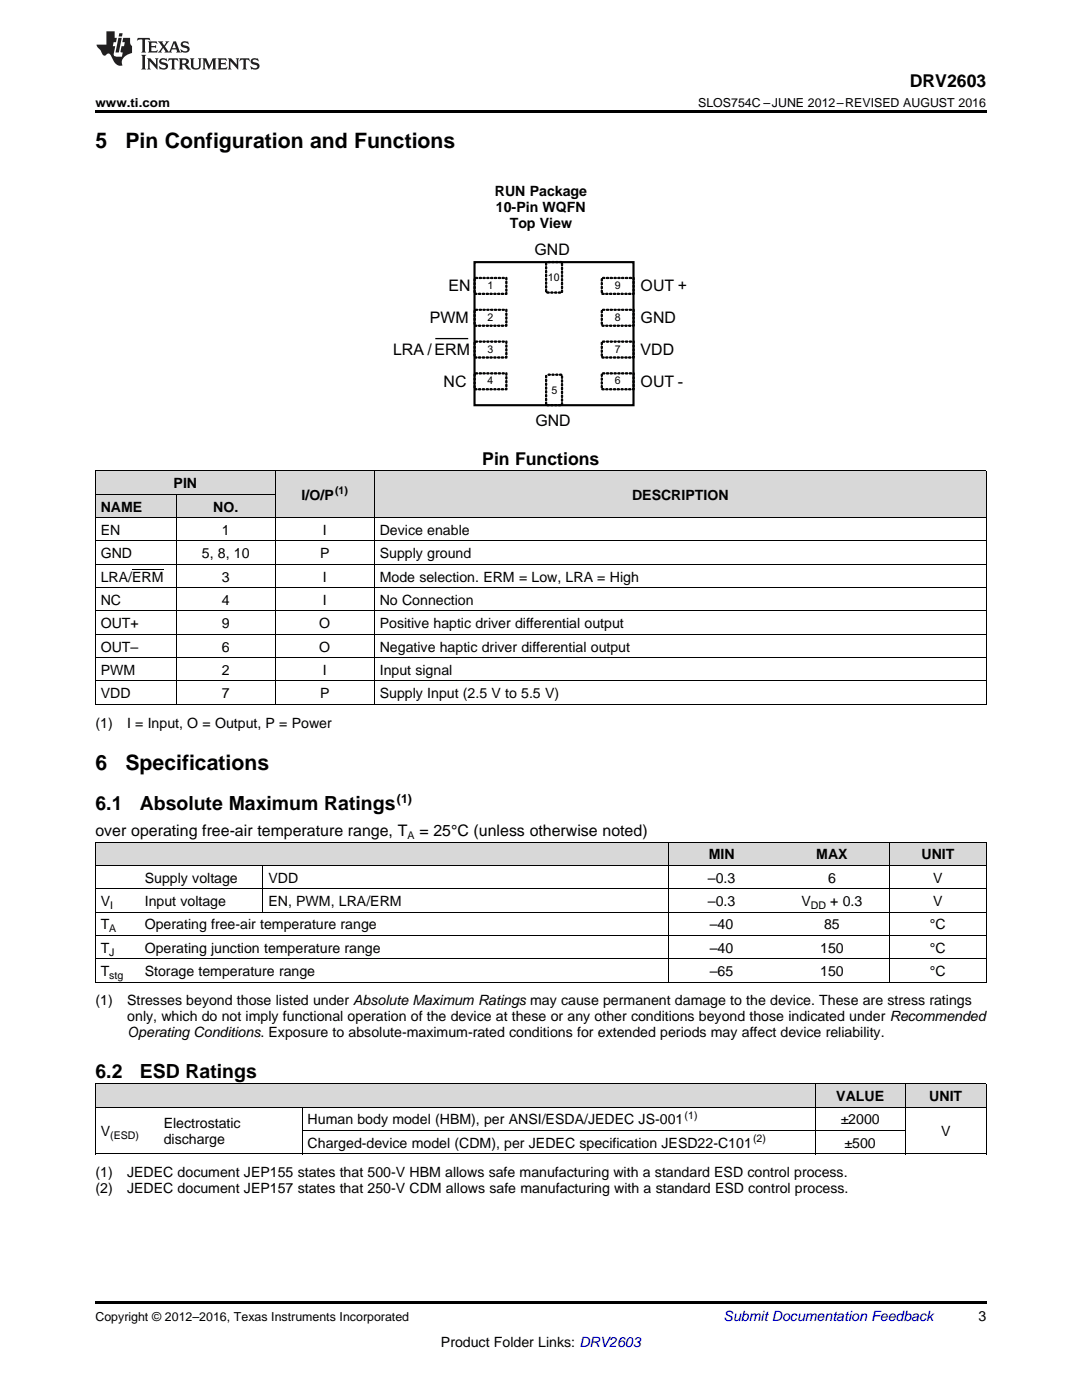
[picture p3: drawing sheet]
<svg xmlns="http://www.w3.org/2000/svg" width="216mm" height="279mm" viewBox="0 0 216 279" stroke-linecap="round" stroke-linejoin="round" font-family="sans-serif">
<g fill="#d8d8d8">
<path d="M19 216.4h12.6v4.6h-12.6z"/>
<path d="M31.6 216.4h28.7v4.6h-28.7z"/>
<path d="M60.3 216.4h102.4v4.6h-102.4z"/>
<path d="M162.7 216.4h18v4.6h-18z"/>
<path d="M180.7 216.4h16.1v4.6h-16.1z"/>
<path d="M19 168.1h8.8v4.7h-8.8z"/>
<path d="M27.8 168.1h24.7v4.7h-24.7z"/>
<path d="M52.5 168.1h81v4.7h-81z"/>
<path d="M133.5 168.1h21.1v4.7h-21.1z"/>
<path d="M154.6 168.1h22.9v4.7h-22.9z"/>
<path d="M177.5 168.1h19.3v4.7h-19.3z"/>
<path d="M55 94.1h19.7v9.3h-19.7z"/>
<path d="M74.7 94.1h122.1v9.3h-122.1z"/>
<path d="M19 98.7h16.2v4.7h-16.2z"/>
<path d="M35.2 98.7h19.8v4.7h-19.8z"/>
<path d="M19 94.1h16.2v4.6h-16.2z"/>
<path d="M35.2 94.1h19.8v4.6h-19.8z"/>
</g>
<path d="M19 140.6h.2zM54.9 140.6h.1zM74.6 140.6h.1zM196.7 140.6h.1zM19 230.3h.2zM60.2 230.3h.1zM162.6 230.3h.1zM180.6 230.3h.1zM196.7 230.3h.1zM19 259.7h177.8v.5h-177.8z" fill="#000"/>
<g fill="none" stroke="#000" stroke-width=".2">
<path d="M19 98.7h36M19 94h177.8M19.1 94v46.6M35.2 98.7v41.9M54.9 94v46.6M74.7 94v46.6M196.8 94v46.6M19 117.3h177.8M19 112.6h177.8M19 108h177.8M19 103.3h177.8M19 135.9h177.8"/>
<path d="M19 131.3h177.8M19 126.6h177.8M19 121.9h177.8M19 140.6h177.8M19 177.4h177.8M19 172.7h177.8M19 168.1h177.8M19.1 168.1v28M52.4 172.8v9.3M133.4 168.1v28M177.4 168.1v28M196.8 168.1v28"/>
<path d="M19 196h177.8M19 191.4h177.8M19 186.7h177.8M19 182.1h177.8M19 216.3h177.8M19.1 216.3v14M162.6 216.3v14M180.6 216.3v14M196.8 216.3v14M19 230.3h177.8M19 221h177.8M60.3 221v9.3"/>
<path d="M60.3 225.6h120.4"/>
</g>
<path d="M86.9 67.6h6.5" fill="none" stroke="#000" stroke-width=".25"/>
<path d="M109 52.3h3.1v6.1h-3.1z" fill-rule="evenodd" fill="#fff"/>
<path d="M108.9 52.5l.2 .1-.1 .3zM108.9 53.2l.2 .1-.1 .4zM108.9 54l.2 .1-.1 .4zM108.9 54.7l.2 .2-.1 .3zM108.9 55.5l.2 .1-.1 .4zM108.9 56.3l.2 .1-.1 .3zM108.9 57l.2 .1-.1 .4zM108.9 57.8l.2 .1-.1 .4zM109.1 58.3h.4l.1 .1-.4 .1zM109.9 58.3h.3l.2 .1-.4 .1zM110.7 58.3h.3l.1 .1-.3 .1zM111.4 58.3h.4l.1 .1-.4 .1zM112 57.9h.2v.4h-.2zM112 57.1l.3 .1-.2 .4zM112 56.4h.2v.4h-.2zM112 55.6h.2v.5h-.2zM112 54.9h.3l-.2 .4zM112 54.1h.2v.4h-.2zM112 53.3h.2v.5h-.2zM112 52.6l.3 .1-.2 .4zM111.6 52.2h.4l.1 .1-.4 .1zM110.9 52.2h.3l.2 .1-.4 .1zM110.1 52.2h.4l.1 .1-.4 .1zM109.4 52.2h.3l.1 .1-.4 .1z" fill="#000"/>
<g fill="none" stroke="#000" stroke-width=".2">
<path d="M108.9 52.5l.2 .1-.1 .3zM108.9 53.2l.2 .1-.1 .4zM108.9 54l.2 .1-.1 .4zM108.9 54.7l.2 .2-.1 .3zM108.9 55.5l.2 .1-.1 .4zM108.9 56.3l.2 .1-.1 .3zM108.9 57l.2 .1-.1 .4zM108.9 57.8l.2 .1-.1 .4zM109.1 58.3h.4l.1 .1-.4 .1zM109.4 52.2h.3l.1 .1-.4 .1zM109.9 58.3h.3l.2 .1-.4 .1zM110.1 52.2h.4l.1 .1-.4 .1z"/>
<path d="M110.7 58.3h.3l.1 .1-.3 .1zM110.9 52.2h.3l.2 .1-.4 .1zM111.4 58.3h.4l.1 .1-.4 .1zM111.6 52.2h.4l.1 .1-.4 .1zM112 57.9h.2v.4h-.2zM112 57.1l.3 .1-.2 .4zM112 56.4h.2v.4h-.2zM112 55.6h.2v.5h-.2zM112 54.9h.3l-.2 .4zM112 54.1h.2v.4h-.2zM112 53.3h.2v.5h-.2zM112 52.6l.3 .1-.2 .4z"/>
</g>
<path d="M109 74.8h3.1v6.1h-3.1z" fill-rule="evenodd" fill="#fff"/>
<g fill="#000">
<path d="M19 22h177.8v.5h-177.8z"/>
<path d="M94.6 55.7h.2l-.1 .4zM94.6 56.4l.2 .1-.1 .4zM94.6 57.2l.2 .1-.1 .3zM94.6 57.9l.2 .1-.1 .4zM94.7 58.6l.4-.1 .1 .2-.4 .1zM95.5 58.6l.3-.1 .2 .2-.4 .1zM96.3 58.6l.3-.1 .1 .2-.4 .1zM97 58.6l.4-.1 .1 .2-.4 .1zM97.8 58.6l.3-.1 .2 .2-.4 .1zM98.5 58.6l.4-.1 .1 .2-.4 .1zM99.3 58.6l.4-.1 .1 .2-.4 .1zM100.1 58.6l.3-.1 .1 .2-.4 .1zM100.9 58.4h.2v.3h-.3v-.1l.2-.1-.1 .2zM100.9 57.7h.2v.4h-.2zM100.9 56.9h.2v.4h-.2zM100.9 56.1h.2v.5h-.2zM100.9 55.4h.2v.4h-.2zM100.2 55.4l.3-.1 .2 .2-.4 .1zM99.4 55.4l.4-.1 .1 .2-.4 .1zM98.7 55.4l.3-.1 .1 .2-.4 .1zM97.9 55.4l.4-.1 .1 .2-.4 .1zM97.1 55.4l.4-.1 .1 .2-.4 .1zM96.4 55.4l.3-.1 .2 .2-.4 .1zM95.6 55.4l.4-.1 .1 .2-.4 .1zM94.9 55.4l.3-.1 .1 .2-.4 .1z"/>
<path d="M120 55.7h.2l-.1 .4zM120 56.4l.2 .1-.1 .4zM120 57.2l.2 .1-.1 .3zM120 57.9l.2 .1-.1 .4zM120.1 58.6l.4-.1 .1 .2-.4 .1zM120.9 58.6l.3-.1 .2 .2-.4 .1zM121.6 58.6l.4-.1 .1 .2-.4 .1zM122.4 58.6l.4-.1 .1 .2-.4 .1zM123.2 58.6l.3-.1 .1 .2-.4 .1zM123.9 58.6l.4-.1 .1 .2-.4 .1zM124.7 58.6l.3-.1 .2 .2-.4 .1zM125.4 58.6l.4-.1 .1 .2-.4 .1zM126.3 58.4h.2v.3h-.3v-.1l.2-.1-.1 .2zM126.3 57.7h.2v.4h-.2zM126.3 56.9h.2v.4h-.2zM126.3 56.1h.2v.5h-.2zM126.3 55.4h.2v.4h-.2zM125.6 55.4l.3-.1 .1 .2-.3 .1zM124.8 55.4l.4-.1 .1 .2-.4 .1zM124 55.4l.4-.1 .1 .2-.4 .1zM123.3 55.4l.3-.1 .2 .2-.4 .1zM122.5 55.4l.4-.1 .1 .2-.4 .1zM121.8 55.4l.3-.1 .1 .2-.4 .1zM121 55.4l.4-.1 .1 .2-.4 .1zM120.2 55.4l.4-.1 .1 .2-.4 .1z"/>
<path d="M94.6 62l.2 .1-.1 .4zM94.6 62.7l.2 .2-.1 .3zM94.6 63.5l.2 .1-.1 .4zM94.6 64.3l.2 .1-.1 .3zM94.7 64.9l.5 .1-.4 .1zM95.5 64.9l.5 .1-.4 .1zM96.3 64.9l.4 .1-.4 .1zM97 64.9l.5 .1-.4 .1zM97.8 64.9l.5 .1-.4 .1zM98.5 64.9l.5 .1-.4 .1zM99.3 64.9l.5 .1-.4 .1zM100.1 64.9l.4 .1-.4 .1zM100.8 64.9h.2l-.1 .1v-.2h.2v.3h-.2zM100.9 64h.2v.5h-.2zM100.9 63.3h.3l-.2 .4zM100.9 62.5h.2v.4h-.2zM100.9 61.7h.2v.5h-.2zM100.2 61.7l.5 .1-.4 .1zM99.4 61.7l.5 .1-.4 .1zM98.7 61.7l.4 .1-.4 .1zM97.9 61.7l.5 .1-.4 .1zM97.1 61.7l.5 .1-.4 .1zM96.4 61.7l.5 .1-.4 .1zM95.6 61.7l.5 .1-.4 .1zM94.9 61.7l.4 .1-.4 .1z"/>
<path d="M94.6 68.3l.2 .1-.1 .4zM94.6 69.1l.2 .1-.1 .4zM94.6 69.8l.2 .2-.1 .3zM94.6 70.6l.2 .1-.1 .4zM94.7 71.2h.5v.2h-.5zM95.5 71.2l.5 .1-.4 .2zM96.3 71.2h.4v.2h-.4zM97 71.2h.5v.2h-.5zM97.8 71.2l.5 .1-.4 .2zM98.5 71.2h.5v.2h-.5zM99.3 71.2h.4v.2h-.4zM100.1 71.2l.4 .1-.4 .2zM100.9 71.1h.2v.3h-.3v-.2h.2l-.1 .1zM100.9 70.4h.3l-.2 .4zM100.9 69.6h.2v.4h-.2zM100.9 68.8h.2v.5h-.2zM100.9 68.1l.3 .1-.2 .4zM100.2 68.1l.5 .1-.4 .1zM99.4 68.1l.5 .1-.4 .1zM98.7 68.1l.4 .1-.4 .1zM97.9 68.1l.5 .1-.4 .1zM97.1 68.1l.5 .1-.4 .1zM96.4 68.1l.5 .1-.4 .1zM95.6 68.1l.5 .1-.4 .1zM94.9 68.1l.4 .1-.4 .1z"/>
<path d="M94.6 74.7l.2 .1-.1 .4zM94.6 75.4l.2 .1-.1 .4zM94.6 76.2l.2 .1-.1 .4zM94.6 77h.2l-.1 .4zM94.7 77.6h.4l.1 .1-.4 .1zM95.5 77.6h.3l.2 .1-.4 .1zM96.3 77.6h.3l.1 .1-.4 .1zM97 77.6h.4l.1 .1-.4 .1zM97.8 77.6h.3l.2 .1-.4 .1zM98.5 77.6h.4l.1 .1-.4 .1zM99.3 77.6h.4l.1 .1-.4 .1zM100.1 77.6h.3l.1 .1-.4 .1zM100.9 77.5h.2v.3h-.3v-.2h.2l-.1 .1zM100.9 76.7h.2v.5h-.2zM100.9 76h.2v.4h-.2zM100.9 75.2l.3 .1-.2 .4zM100.9 74.4h.2v.5h-.2zM100.2 74.4h.4v.2h-.4zM99.4 74.4h.5v.2h-.5zM98.7 74.4h.3l.1 .1-.4 .1zM97.9 74.4h.4v.2h-.4zM97.1 74.4h.5v.2h-.5zM96.4 74.4h.3l.2 .1-.4 .1zM95.6 74.4h.5v.2h-.5zM94.9 74.4h.4v.2h-.4z"/>
<path d="M108.9 75h.2l-.1 .4zM108.9 75.7l.2 .1-.1 .4zM108.9 76.5l.2 .1-.1 .3zM108.9 77.2l.2 .1-.1 .4zM108.9 78l.2 .1-.1 .4zM108.9 78.8h.2l-.1 .4zM108.9 79.5l.2 .1-.1 .4zM108.9 80.3l.2 .1-.1 .4zM109.1 80.8l.4-.1 .1 .2-.4 .1zM109.9 80.8l.3-.1 .2 .2-.4 .1zM110.7 80.8l.3-.1 .1 .2-.3 .1zM111.4 80.8l.4-.1 .1 .2-.4 .1zM112 80.4h.2v.4h-.2zM112 79.6l.3 .1-.2 .4zM112 78.9h.2v.4h-.2zM112 78.1h.2v.4h-.2zM112 77.3l.3 .1-.2 .4zM112 76.6h.2v.4h-.2zM112 75.8h.2v.4h-.2zM112 75l.3 .1-.2 .4zM111.6 74.7l.4-.1 .1 .2-.4 .1zM110.9 74.7l.3-.1 .2 .2-.4 .1zM110.1 74.7l.4-.1 .1 .2-.4 .1zM109.4 74.7l.3-.1 .1 .2-.4 .1z"/>
<path d="M120 62l.2 .1-.1 .4zM120 62.7l.2 .2-.1 .3zM120 63.5l.2 .1-.1 .4zM120 64.3l.2 .1-.1 .3zM120.1 64.9l.5 .1-.4 .1zM120.9 64.9l.5 .1-.4 .1zM121.6 64.9l.5 .1-.4 .1zM122.4 64.9l.5 .1-.4 .1zM123.2 64.9l.4 .1-.4 .1zM123.9 64.9l.5 .1-.4 .1zM124.7 64.9l.5 .1-.4 .1zM125.4 64.9l.5 .1-.4 .1zM126.3 64.8l.3 .1-.2 .2-.2-.1 .2-.1-.1 .1zM126.3 64h.2v.5h-.2zM126.3 63.3h.3l-.2 .4zM126.3 62.5h.2v.4h-.2zM126.3 61.7h.2v.5h-.2zM125.6 61.7l.4 .1-.3 .1zM124.8 61.7l.5 .1-.4 .1zM124 61.7l.5 .1-.4 .1zM123.3 61.7l.5 .1-.4 .1zM122.5 61.7l.5 .1-.4 .1zM121.8 61.7l.4 .1-.4 .1zM121 61.7l.5 .1-.4 .1zM120.2 61.7l.5 .1-.4 .1z"/>
<path d="M120 68.3l.2 .1-.1 .4zM120 69.1l.2 .1-.1 .4zM120 69.8l.2 .2-.1 .3zM120 70.6l.2 .1-.1 .4zM120.1 71.2h.5v.2h-.5zM120.9 71.2l.5 .1-.4 .2zM121.6 71.2h.5v.2h-.5zM122.4 71.2h.4v.2h-.4zM123.2 71.2l.4 .1-.4 .2zM123.9 71.2h.5v.2h-.5zM124.7 71.2h.4v.2h-.4zM125.4 71.2l.5 .1-.4 .2zM126.3 71.1h.2v.3h-.3v-.2h.2l-.1 .1zM126.3 70.4h.3l-.2 .4zM126.3 69.6h.2v.4h-.2zM126.3 68.8h.2v.5h-.2zM126.3 68.1l.3 .1-.2 .4zM125.6 68.1l.4 .1-.3 .1zM124.8 68.1l.5 .1-.4 .1zM124 68.1l.5 .1-.4 .1zM123.3 68.1l.5 .1-.4 .1zM122.5 68.1l.5 .1-.4 .1zM121.8 68.1l.4 .1-.4 .1zM121 68.1l.5 .1-.4 .1zM120.2 68.1l.5 .1-.4 .1z"/>
<path d="M120 74.7l.2 .1-.1 .4zM120 75.4l.2 .1-.1 .4zM120 76.2l.2 .1-.1 .4zM120 77h.2l-.1 .4zM120.1 77.6h.4l.1 .1-.4 .1zM120.9 77.6h.3l.2 .1-.4 .1zM121.6 77.6h.4l.1 .1-.4 .1zM122.4 77.6h.4l.1 .1-.4 .1zM123.2 77.6h.3l.1 .1-.4 .1zM123.9 77.6h.4l.1 .1-.4 .1zM124.7 77.6h.3l.2 .1-.4 .1zM125.4 77.6h.4l.1 .1-.4 .1zM126.3 77.5h.2v.3h-.3v-.2h.2l-.1 .1zM126.3 76.7h.2v.5h-.2zM126.3 76h.2v.4h-.2zM126.3 75.2l.3 .1-.2 .4zM126.3 74.4h.2v.5h-.2zM125.6 74.4h.4v.2h-.4zM124.8 74.4h.4v.2h-.4zM124 74.4h.4l.1 .1-.4 .1zM123.3 74.4h.4v.2h-.4zM122.5 74.4h.5v.2h-.5zM121.8 74.4h.3l.1 .1-.4 .1zM121 74.4h.4v.2h-.4zM120.2 74.4h.5v.2h-.5z"/>
</g>
<g fill="none" stroke="#000" stroke-width=".2">
<path d="M94.6 55.7h.2l-.1 .4zM94.6 56.4l.2 .1-.1 .4zM94.6 57.2l.2 .1-.1 .3zM94.6 57.9l.2 .1-.1 .4zM94.7 58.6l.4-.1 .1 .2-.4 .1zM94.9 55.4l.3-.1 .1 .2-.4 .1zM95.5 58.6l.3-.1 .2 .2-.4 .1zM95.6 55.4l.4-.1 .1 .2-.4 .1zM96.3 58.6l.3-.1 .1 .2-.4 .1zM96.4 55.4l.3-.1 .2 .2-.4 .1zM97 58.6l.4-.1 .1 .2-.4 .1zM97.1 55.4l.4-.1 .1 .2-.4 .1z"/>
<path d="M97.8 58.6l.3-.1 .2 .2-.4 .1zM97.9 55.4l.4-.1 .1 .2-.4 .1zM98.5 58.6l.4-.1 .1 .2-.4 .1zM98.7 55.4l.3-.1 .1 .2-.4 .1zM99.3 58.6l.4-.1 .1 .2-.4 .1zM99.4 55.4l.4-.1 .1 .2-.4 .1zM100.1 58.6l.3-.1 .1 .2-.4 .1zM100.2 55.4l.3-.1 .2 .2-.4 .1zM100.9 58.4h.2v.3h-.3v-.1l.2-.1-.1 .2zM100.9 57.7h.2v.4h-.2zM100.9 56.9h.2v.4h-.2zM100.9 56.1h.2v.5h-.2z"/>
<path d="M100.9 55.4h.2v.4h-.2zM120 55.7h.2l-.1 .4zM120 56.4l.2 .1-.1 .4zM120 57.2l.2 .1-.1 .3zM120 57.9l.2 .1-.1 .4zM120.1 58.6l.4-.1 .1 .2-.4 .1zM120.2 55.4l.4-.1 .1 .2-.4 .1zM120.9 58.6l.3-.1 .2 .2-.4 .1zM121 55.4l.4-.1 .1 .2-.4 .1zM121.6 58.6l.4-.1 .1 .2-.4 .1zM121.8 55.4l.3-.1 .1 .2-.4 .1zM122.4 58.6l.4-.1 .1 .2-.4 .1z"/>
<path d="M122.5 55.4l.4-.1 .1 .2-.4 .1zM123.2 58.6l.3-.1 .1 .2-.4 .1zM123.3 55.4l.3-.1 .2 .2-.4 .1zM123.9 58.6l.4-.1 .1 .2-.4 .1zM124 55.4l.4-.1 .1 .2-.4 .1zM124.7 58.6l.3-.1 .2 .2-.4 .1zM124.8 55.4l.4-.1 .1 .2-.4 .1zM125.4 58.6l.4-.1 .1 .2-.4 .1zM125.6 55.4l.3-.1 .1 .2-.3 .1zM126.3 58.4h.2v.3h-.3v-.1l.2-.1-.1 .2zM126.3 57.7h.2v.4h-.2zM126.3 56.9h.2v.4h-.2z"/>
<path d="M126.3 56.1h.2v.5h-.2zM126.3 55.4h.2v.4h-.2zM94.6 62l.2 .1-.1 .4zM94.6 62.7l.2 .2-.1 .3zM94.6 63.5l.2 .1-.1 .4zM94.6 64.3l.2 .1-.1 .3zM94.6 68.3l.2 .1-.1 .4zM94.6 69.1l.2 .1-.1 .4zM94.6 69.8l.2 .2-.1 .3zM94.6 70.6l.2 .1-.1 .4zM94.6 74.7l.2 .1-.1 .4zM94.6 75.4l.2 .1-.1 .4z"/>
<path d="M94.6 76.2l.2 .1-.1 .4zM94.6 77h.2l-.1 .4zM94.7 64.9l.5 .1-.4 .1zM94.7 71.2h.5v.2h-.5zM94.7 77.6h.4l.1 .1-.4 .1zM94.9 61.7l.4 .1-.4 .1zM94.9 68.1l.4 .1-.4 .1zM94.9 74.4h.4v.2h-.4zM95.5 64.9l.5 .1-.4 .1zM95.5 71.2l.5 .1-.4 .2zM95.5 77.6h.3l.2 .1-.4 .1zM95.6 61.7l.5 .1-.4 .1z"/>
<path d="M95.6 68.1l.5 .1-.4 .1zM95.6 74.4h.5v.2h-.5zM96.3 64.9l.4 .1-.4 .1zM96.3 71.2h.4v.2h-.4zM96.3 77.6h.3l.1 .1-.4 .1zM96.4 61.7l.5 .1-.4 .1zM96.4 68.1l.5 .1-.4 .1zM96.4 74.4h.3l.2 .1-.4 .1zM97 64.9l.5 .1-.4 .1zM97 71.2h.5v.2h-.5zM97 77.6h.4l.1 .1-.4 .1zM97.1 61.7l.5 .1-.4 .1z"/>
<path d="M97.1 68.1l.5 .1-.4 .1zM97.1 74.4h.5v.2h-.5zM97.8 64.9l.5 .1-.4 .1zM97.8 71.2l.5 .1-.4 .2zM97.8 77.6h.3l.2 .1-.4 .1zM97.9 61.7l.5 .1-.4 .1zM97.9 68.1l.5 .1-.4 .1zM97.9 74.4h.4v.2h-.4zM98.5 64.9l.5 .1-.4 .1zM98.5 71.2h.5v.2h-.5zM98.5 77.6h.4l.1 .1-.4 .1zM98.7 61.7l.4 .1-.4 .1z"/>
<path d="M98.7 68.1l.4 .1-.4 .1zM98.7 74.4h.3l.1 .1-.4 .1zM99.3 64.9l.5 .1-.4 .1zM99.3 71.2h.4v.2h-.4zM99.3 77.6h.4l.1 .1-.4 .1zM99.4 61.7l.5 .1-.4 .1zM99.4 68.1l.5 .1-.4 .1zM99.4 74.4h.5v.2h-.5zM100.1 64.9l.4 .1-.4 .1zM100.1 71.2l.4 .1-.4 .2zM100.1 77.6h.3l.1 .1-.4 .1zM100.2 61.7l.5 .1-.4 .1z"/>
<path d="M100.2 68.1l.5 .1-.4 .1zM100.2 74.4h.4v.2h-.4zM100.8 64.9h.2l-.1 .1v-.2h.2v.3h-.2zM100.9 64h.2v.5h-.2zM100.9 63.3h.3l-.2 .4zM100.9 62.5h.2v.4h-.2zM100.9 61.7h.2v.5h-.2zM100.9 71.1h.2v.3h-.3v-.2h.2l-.1 .1zM100.9 70.4h.3l-.2 .4zM100.9 69.6h.2v.4h-.2zM100.9 68.8h.2v.5h-.2zM100.9 68.1l.3 .1-.2 .4z"/>
<path d="M100.9 77.5h.2v.3h-.3v-.2h.2l-.1 .1zM100.9 76.7h.2v.5h-.2zM100.9 76h.2v.4h-.2zM100.9 75.2l.3 .1-.2 .4zM100.9 74.4h.2v.5h-.2zM108.9 75h.2l-.1 .4zM108.9 75.7l.2 .1-.1 .4zM108.9 76.5l.2 .1-.1 .3zM108.9 77.2l.2 .1-.1 .4zM108.9 78l.2 .1-.1 .4zM108.9 78.8h.2l-.1 .4zM108.9 79.5l.2 .1-.1 .4z"/>
<path d="M109.4 74.7l.3-.1 .1 .2-.4 .1zM110.1 74.7l.4-.1 .1 .2-.4 .1zM110.9 74.7l.3-.1 .2 .2-.4 .1zM111.6 74.7l.4-.1 .1 .2-.4 .1zM112 79.6l.3 .1-.2 .4zM112 78.9h.2v.4h-.2zM112 78.1h.2v.4h-.2zM112 77.3l.3 .1-.2 .4zM112 76.6h.2v.4h-.2zM112 75.8h.2v.4h-.2zM112 75l.3 .1-.2 .4zM120 62l.2 .1-.1 .4z"/>
<path d="M120 62.7l.2 .2-.1 .3zM120 63.5l.2 .1-.1 .4zM120 64.3l.2 .1-.1 .3zM120 68.3l.2 .1-.1 .4zM120 69.1l.2 .1-.1 .4zM120 69.8l.2 .2-.1 .3zM120 70.6l.2 .1-.1 .4zM120 74.7l.2 .1-.1 .4zM120 75.4l.2 .1-.1 .4zM120 76.2l.2 .1-.1 .4zM120 77h.2l-.1 .4zM120.1 64.9l.5 .1-.4 .1z"/>
<path d="M120.1 71.2h.5v.2h-.5zM120.1 77.6h.4l.1 .1-.4 .1zM120.2 61.7l.5 .1-.4 .1zM120.2 68.1l.5 .1-.4 .1zM120.2 74.4h.5v.2h-.5zM120.9 64.9l.5 .1-.4 .1zM120.9 71.2l.5 .1-.4 .2zM120.9 77.6h.3l.2 .1-.4 .1zM121 61.7l.5 .1-.4 .1zM121 68.1l.5 .1-.4 .1zM121 74.4h.4v.2h-.4zM121.6 64.9l.5 .1-.4 .1z"/>
<path d="M121.6 71.2h.5v.2h-.5zM121.6 77.6h.4l.1 .1-.4 .1zM121.8 61.7l.4 .1-.4 .1zM121.8 68.1l.4 .1-.4 .1zM121.8 74.4h.3l.1 .1-.4 .1zM122.4 64.9l.5 .1-.4 .1zM122.4 71.2h.4v.2h-.4zM122.4 77.6h.4l.1 .1-.4 .1zM122.5 61.7l.5 .1-.4 .1zM122.5 68.1l.5 .1-.4 .1zM122.5 74.4h.5v.2h-.5zM123.2 64.9l.4 .1-.4 .1z"/>
<path d="M123.2 71.2l.4 .1-.4 .2zM123.2 77.6h.3l.1 .1-.4 .1zM123.3 61.7l.5 .1-.4 .1zM123.3 68.1l.5 .1-.4 .1zM123.3 74.4h.4v.2h-.4zM123.9 64.9l.5 .1-.4 .1zM123.9 71.2h.5v.2h-.5zM123.9 77.6h.4l.1 .1-.4 .1zM124 61.7l.5 .1-.4 .1zM124 68.1l.5 .1-.4 .1zM124 74.4h.4l.1 .1-.4 .1zM124.7 64.9l.5 .1-.4 .1z"/>
<path d="M124.7 71.2h.4v.2h-.4zM124.7 77.6h.3l.2 .1-.4 .1zM124.8 61.7l.5 .1-.4 .1zM124.8 68.1l.5 .1-.4 .1zM124.8 74.4h.4v.2h-.4zM125.4 64.9l.5 .1-.4 .1zM125.4 71.2l.5 .1-.4 .2zM125.4 77.6h.4l.1 .1-.4 .1zM125.6 61.7l.4 .1-.3 .1zM125.6 68.1l.4 .1-.3 .1zM125.6 74.4h.4v.2h-.4zM126.3 64.8l.3 .1-.2 .2-.2-.1 .2-.1-.1 .1z"/>
<path d="M126.3 64h.2v.5h-.2zM126.3 63.3h.3l-.2 .4zM126.3 62.5h.2v.4h-.2zM126.3 61.7h.2v.5h-.2zM126.3 71.1h.2v.3h-.3v-.2h.2l-.1 .1zM126.3 70.4h.3l-.2 .4zM126.3 69.6h.2v.4h-.2zM126.3 68.8h.2v.5h-.2zM126.3 68.1l.3 .1-.2 .4zM126.3 77.5h.2v.3h-.3v-.2h.2l-.1 .1zM126.3 76.7h.2v.5h-.2zM126.3 76h.2v.4h-.2z"/>
<path d="M126.3 75.2l.3 .1-.2 .4zM126.3 74.4h.2v.5h-.2zM108.9 80.3l.2 .1-.1 .4zM109.1 80.8l.4-.1 .1 .2-.4 .1zM109.9 80.8l.3-.1 .2 .2-.4 .1zM110.7 80.8l.3-.1 .1 .2-.3 .1zM111.4 80.8l.4-.1 .1 .2-.4 .1zM112 80.4h.2v.4h-.2z"/>
</g>
<path d="M94.7 52.3h31.7v28.6h-31.7z" fill="none" stroke="#000" stroke-width=".43"/>
<g fill="#231f20">
<path d="M27.5 7.6l-.1 .5 .4-.2h.6v.1v2.1l-.2 .4h1l-.3-.4v-2.1l.1-.1h.5l.5 .2-.2-.5zM29.5 8.3l.2 .3v1.5l-.2 .4h1.8l.2-.6a1.04 1.04 0 0 1-1.3 .2v-.7h.6l.3 .2v-.6l-.3 .2h-.6v-.6l.8-.1 .4 .3-.2-.5zM31.5 8.3l.9 1.1-.9 1.1h.8l-.2-.2 .5-.7 .4 .7-.2 .2h1.5l-.1-.2 .1-.4h.9l.1 .4-.2 .2h1l-.3-.3-.7-1.9h-.5l-.9 2-.8-1 .9-1h-.8l.1 .3-.3 .5-.4-.6 .2-.2zM34.7 8.6l.4 1h-.7zM36.3 8.4a.63 .63 0 0 0-.2 .7 .63 .63 0 0 0 .6 .4l.6 .2 .1 .2a.75 .75 0 0 1-.7 .4 .75 .75 0 0 1-.6-.5l.1 .7 .1-.1a1.11 1.11 0 0 0 1.5-.6 1.13 1.13 0 0 0-1.2-.8l-.1-.4a1.04 1.04 0 0 1 1.2 .2l-.2-.5-.1 .1-.5-.2zM28.2 10.9l.2 .4v2.2l-.2 .4h1l-.3-.4v-2.2l.3-.4zM29.3 11.6l.3 .4v1.5l-.3 .4h.8l-.2-.4v-1.3l1.5 1.7v-1.9l.2-.4h-.7l.2 .4v.9l-1.1-1.3zM32 11.8a.62 .62 0 0 0-.2 .7 .62 .62 0 0 0 .6 .4l.6 .1 .1 .3a.76 .76 0 0 1-.7 .3 .76 .76 0 0 1-.6-.4l.1 .7 .1-.1a1.11 1.11 0 0 0 1.5-.6 1.13 1.13 0 0 0-1.2-.8l-.1-.4a1.04 1.04 0 0 1 1.2 .2l-.2-.6-.1 .1-.5-.1zM33.7 11.6l-.2 .6a.61 .61 0 0 1 .8-.3v1.6l-.2 .4h.9l-.2-.4v-1.6a.63 .63 0 0 1 .8 .3l-.2-.6zM35.6 11.6l.3 .4v1.5l-.3 .4h1l-.2-.2v-.8l.5 .2a.76 .76 0 0 0 1.2 .7l-1-1a.58 .58 0 0 0 .6-.5 .58 .58 0 0 0-.5-.6zM36.4 11.9h.1a.45 .45 0 0 1 .5 .1 .45 .45 0 0 1 .1 .5l-.7 .2zM37.9 11.6l.2 .2a2.17 2.17 0 0 0 .3 1.9 .99 .99 0 0 0 1.6-.6v-1.1l.2-.4h-.7l.2 .2a1.92 1.92 0 0 1-.2 1.8 .6 .6 0 0 1-.9-.5v-1.1l.2-.4zM40.4 11.6l.2 .4v1.5l-.2 .4h.7l-.2-.4v-1.4l.8 1.8 .8-1.8v1.4l-.2 .4h.9l-.2-.4v-1.5l.2-.4h-.8l-.6 1.5-.6-1.5zM43.4 11.6l.2 .4v1.5l-.2 .4h1.8l.2-.6a1.04 1.04 0 0 1-1.3 .1v-.6h.5l.4 .2v-.6l-.4 .2h-.5v-.7h.8l.3 .3-.1-.6zM45.5 11.6l.2 .4v1.5l-.2 .4h.7l-.2-.4v-1.3l1.5 1.7v-1.9l.2-.4h-.7l.2 .4v.9l-1.1-1.3zM47.9 11.6l-.1 .6a.61 .61 0 0 1 .8-.3v1.6l-.3 .4h1l-.3-.4 .1-1.6a.63 .63 0 0 1 .7 .3l-.1-.6zM50.2 11.8a.62 .62 0 0 0-.2 .7 .62 .62 0 0 0 .6 .4l.6 .1 .2 .3a.76 .76 0 0 1-.8 .3 .76 .76 0 0 1-.6-.4l.1 .7 .2-.1a1.11 1.11 0 0 0 1.5-.6 1.13 1.13 0 0 0-1.3-.8l-.1-.4a1.04 1.04 0 0 1 1.2 .2l-.1-.6-.2 .1-.5-.1z"/>
<path d="M21.2 6.3v2.6h-1.9l.1 .4 .7 .9a.91 .91 0 0 0 1 .8 .56 .56 0 0 1 .5-.3 .56 .56 0 0 1 .5 .3l.4 .8a1.53 1.53 0 0 0 1.9 1.2 1.54 1.54 0 0 1 1-2.1l.9-.3v-1.4a1.52 1.52 0 0 1-.3-1.6h-1.4l-.2 .8h.5l-.2 .8h-.4l-.2 1v.2l.4 .1-.2 .8a1.93 1.93 0 0 1-1.6-.3l.3-1.8h-.5l.2-.8h.4l.2-.8h-.4v-1.3zM23.6 7.6l-.6 2.9h.7l.6-2.9zM23.8 6.6l-.1 .7h.6l.2-.7z"/>
</g>
<path d="M26.4 113.6h6.2" fill="none" stroke="#000" stroke-width=".2"/>
<g font-size="4.2">
<text x="19" y="29.6">5</text>
<text x="25" y="29.6">Pin Configuration and Functions</text>
<text x="19" y="153.6">6</text>
<text x="25" y="153.6">Specifications</text>
</g>
<g font-size="3.9">
<text x="19" y="161.7">6.1</text>
<text x="27.9" y="161.7">Absolute Maximum Ratings</text>
<text x="19" y="215.1">6.2</text>
<text x="27.9" y="215.1">ESD Ratings</text>
</g>
<g font-size="3.5">
<text x="181.5" y="17.3">DRV2603</text>
<text x="96.2" y="92.8">Pin Functions</text>
</g>
<g font-size="3.2">
<text x="106.7" y="50.9">GND</text>
<text x="89.5" y="58.1">EN</text>
<text x="127.8" y="58.1">OUT +</text>
<text x="85.8" y="64.5">PWM</text>
<text x="127.8" y="64.5">GND</text>
<text x="78.4" y="70.8">LRA /ERM</text>
<text x="127.8" y="70.8">VDD</text>
<text x="88.5" y="77.2">NC</text>
<text x="127.8" y="77.2">OUT -</text>
<text x="106.8" y="85">GND</text>
<text x="19" y="166.9">over operating free-air temperature range, T</text>
<text x="83.7" y="166.9">= 25°C (unless otherwise noted)</text>
</g>
<g font-size="2.8">
<text x="98.7" y="39.2">RUN Package</text>
<text x="99" y="42.3">10-Pin WQFN</text>
<text x="101.7" y="45.5">Top View</text>
<text x="34.6" y="97.4">PIN</text>
<text x="60.2" y="99.8">I/O/P</text>
<text x="126.1" y="99.8">DESCRIPTION</text>
<text x="20.1" y="102.1">NAME</text>
<text x="20.1" y="106.8">EN</text>
<text x="42.5" y="102.1">NO.</text>
<text x="44.3" y="106.8">1</text>
<text x="64.4" y="106.8">I</text>
<text x="75.8" y="106.8">Device enable</text>
<text x="20.1" y="111.4">GND</text>
<text x="40.3" y="111.4">5, 8, 10</text>
<text x="63.9" y="111.4">P</text>
<text x="75.8" y="111.4">Supply ground</text>
<text x="20.1" y="116.1">LRA/ERM</text>
<text x="44.3" y="116.1">3</text>
<text x="64.4" y="116.1">I</text>
<text x="75.8" y="116.1">Mode selection. ERM = Low, LRA = High</text>
<text x="20.1" y="120.7">NC</text>
<text x="20.1" y="125.4">OUT+</text>
<text x="44.3" y="120.7">4</text>
<text x="44.3" y="125.4">9</text>
<text x="63.7" y="125.4">O</text>
<text x="64.4" y="120.7">I</text>
<text x="75.8" y="120.7">No Connection</text>
<text x="75.8" y="125.4">Positive haptic driver differential output</text>
<text x="20.1" y="130">OUT–</text>
<text x="44.3" y="130">6</text>
<text x="63.7" y="130">O</text>
<text x="75.8" y="130">Negative haptic driver differential output</text>
<text x="20.1" y="134.7">PWM</text>
<text x="44.3" y="134.7">2</text>
<text x="64.4" y="134.7">I</text>
<text x="75.8" y="134.7">Input signal</text>
<text x="20.1" y="139.3">VDD</text>
<text x="44.3" y="139.3">7</text>
<text x="63.9" y="139.3">P</text>
<text x="75.8" y="139.3">Supply Input (2.5 V to 5.5 V)</text>
<text x="19" y="145.2">(1)</text>
<text x="25.4" y="145.2">I = Input, O = Output, P = Power</text>
<text x="141.4" y="171.5">MIN</text>
<text x="162.9" y="171.5">MAX</text>
<text x="183.9" y="171.5">UNIT</text>
<text x="28.9" y="176.2">Supply voltage</text>
<text x="53.6" y="176.2">VDD</text>
<text x="141.3" y="176.2">–0.3</text>
<text x="165.2" y="176.2">6</text>
<text x="186.2" y="176.2">V</text>
<text x="20.1" y="180.8">V</text>
<text x="20.1" y="185.5">T</text>
<text x="28.9" y="180.8">Input voltage</text>
<text x="28.9" y="185.5">Operating free-air temperature range</text>
<text x="53.6" y="180.8">EN, PWM, LRA/ERM</text>
<text x="141.3" y="180.8">–0.3</text>
<text x="141.6" y="185.5">–40</text>
<text x="159.9" y="180.8">V</text>
<text x="164.4" y="185.5">85</text>
<text x="165.7" y="180.8">+ 0.3</text>
<text x="185.6" y="185.5">°C</text>
<text x="186.2" y="180.8">V</text>
<text x="20.1" y="190.1">T</text>
<text x="28.9" y="190.1">Operating junction temperature range</text>
<text x="141.6" y="190.1">–40</text>
<text x="163.7" y="190.1">150</text>
<text x="185.6" y="190.1">°C</text>
<text x="20.1" y="194.8">T</text>
<text x="28.9" y="194.8">Storage temperature range</text>
<text x="141.6" y="194.8">–65</text>
<text x="163.7" y="194.8">150</text>
<text x="185.6" y="194.8">°C</text>
<text x="19" y="200.7">(1)</text>
<text x="25.4" y="200.7">Stresses beyond those listed under Absolute Maximum Ratings may cause permanent damage to the device. These are stress ratings</text>
<text x="25.4" y="203.8">only, which do not imply functional operation of the device at these or any other conditions beyond those indicated under Recommended</text>
<text x="25.4" y="207">Operating Conditions. Exposure to absolute-maximum-rated conditions for extended periods may affect device reliability.</text>
<text x="166.9" y="219.7">VALUE</text>
<text x="185.4" y="219.7">UNIT</text>
<text x="20.1" y="226.7">V</text>
<text x="32.7" y="225.1">Electrostatic</text>
<text x="61.4" y="224.4">Human body model (HBM), per ANSI/ESDA/JEDEC JS-001</text>
<text x="167.7" y="224.4">±2000</text>
<text x="187.8" y="226.7">V</text>
<text x="32.7" y="228.3">discharge</text>
<text x="61.4" y="229.1">Charged-device model (CDM), per JEDEC specification JESD22-C101</text>
<text x="168.5" y="229.1">±500</text>
<text x="19" y="234.9">(1)</text>
<text x="19" y="238.1">(2)</text>
<text x="25.4" y="234.9">JEDEC document JEP155 states that 500-V HBM allows safe manufacturing with a standard ESD control process.</text>
<text x="25.4" y="238.1">JEDEC document JEP157 states that 250-V CDM allows safe manufacturing with a standard ESD control process.</text>
<text x="195.3" y="263.6">3</text>
<text x="88" y="268.9">Product Folder Links: DRV2603</text>
</g>
<text font-size="2.8" fill="#0000c8" x="144.4" y="263.6">Submit Documentation Feedback</text>
<g font-size="2.5">
<text x="19" y="21.4">www.ti.com</text>
<text x="139.3" y="21.4">SLOS754C –JUNE 2012–REVISED AUGUST 2016</text>
<text x="79.2" y="160.2">(1)</text>
<text x="19" y="263.6">Copyright © 2012–2016, Texas Instruments Incorporated</text>
</g>
<g font-size="2.1">
<text x="97.3" y="57.7">1</text>
<text x="109.3" y="56.1">10</text>
<text x="122.7" y="57.7">9</text>
<text x="97.3" y="64.1">2</text>
<text x="122.7" y="64.1">8</text>
<text x="97.3" y="70.4">3</text>
<text x="122.7" y="70.4">7</text>
<text x="97.3" y="76.7">4</text>
<text x="122.7" y="76.7">6</text>
<text x="110" y="78.7">5</text>
<text x="66.8" y="98.6">(1)</text>
<text x="81.3" y="167.5">A</text>
<text x="22" y="181.4">I</text>
<text x="161.8" y="181.4">DD</text>
<text x="21.8" y="186.1">A</text>
<text x="21.8" y="190.7">J</text>
<text x="21.8" y="195.4">stg</text>
<text x="22" y="227.3">(ESD)</text>
<text x="136.6" y="223.3">(1)</text>
<text x="150.3" y="227.9">(2)</text>
</g>
</svg>
